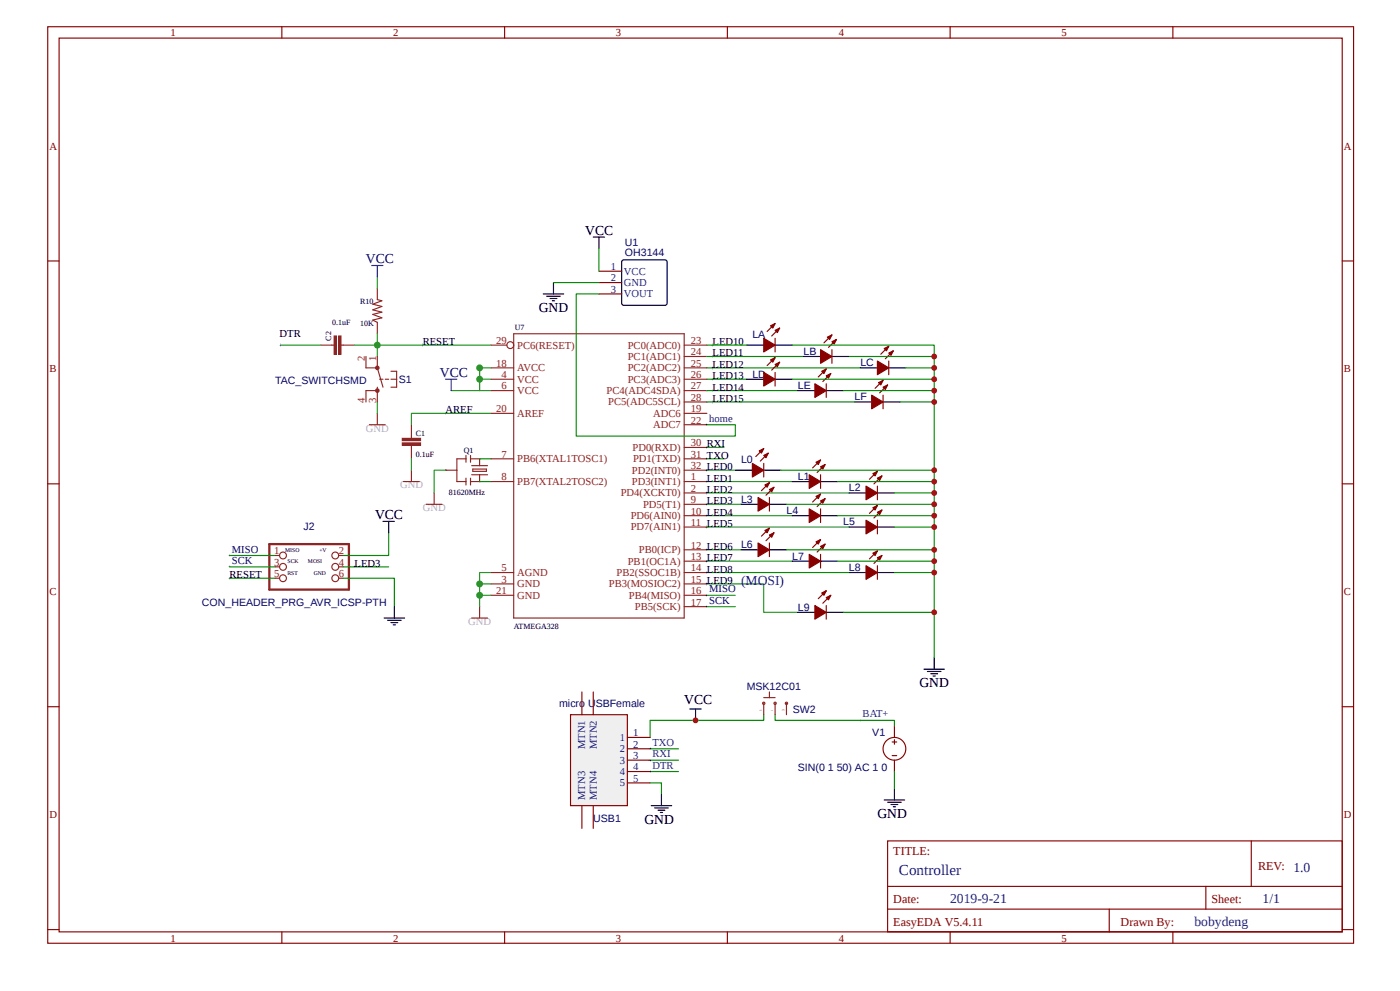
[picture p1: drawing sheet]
<svg xmlns="http://www.w3.org/2000/svg" width="297mm" height="210mm" viewBox="0 0 297 210" stroke-linecap="round" stroke-linejoin="round" font-family="sans-serif">
<g fill="none" stroke="#800" stroke-width=".24">
<path d="M10.1 5.7h276.7v194.1h-276.7zM12.5 8.1h271.9v189.3h-271.9zM59.7 5.7v2.4M106.9 5.7v2.4M154.1 5.7v2.4M201.3 5.7v2.4M248.5 5.7v2.4M10.1 55.3h2.4M284.4 55.3h2.4M10.1 102.5h2.4M284.4 102.5h2.4M10.1 149.7h2.4"/>
<path d="M284.4 149.7h2.4M188.1 178.1h96.3v19.3h-96.3zM265.2 178.1v9.6M10.1 196.9h2.4M59.7 197.4v2.4M106.9 197.4v2.4M154.1 197.4v2.4M188.1 187.7h96.3M188.1 192.6h96.3M201.3 197.4v2.4M235.1 192.6v4.8M248.5 197.4v2.4"/>
<path d="M255.5 187.7v4.9M284.4 196.9h2.4"/>
</g>
<path d="M80 61.1v2.4l.9 .2-1.9 .7 1.9 .5-1.9 .7 1.9 .5-1.9 .5 1.9 .7-1.9 .5 1 .5v2.4M78.3 90h3.3M80 87.5v2.5M87.2 92.4v.4M87.2 94.3v.5" fill="none" stroke="#8d2323" stroke-width=".24"/>
<path d="M85.3 92.8h3.8v.5h-3.8z" fill="#8d2323"/>
<path d="M85.3 92.8h3.8v.5h-3.8z" fill="none" stroke="#8d2323" stroke-width=".24"/>
<path d="M85.3 93.8h3.8v.5h-3.8z" fill="#8d2323"/>
<g fill="none" stroke="#8d2323" stroke-width=".24">
<path d="M70.3 73.1h.5M72.3 73.1h.4M104 77.9h4.9M104 73.1h3.4M108.9 70.7h36.1v60.2h-36.1zM145 77.9h4.8M145 75.5h4.8M145 73.1h4.8M85.3 93.8h3.8v.5h-3.8zM87.2 90v2.4M87.2 94.8v2.4M87.2 99.6v2.4"/>
<path d="M104 97.2h4.9M104 80.3h4.9M104 82.7h4.9M104 87.5h4.9M145 97.2h4.8M145 80.3h4.8M145 82.7h4.8M145 87.5h4.8M145 99.6h4.8M145 94.8h4.8M145 90h4.8M145 85.1h4.8"/>
<path d="M85.5 102h3.4M90.3 106.8h3.4M92 104.4v2.4M104 102h4.9M145 102h4.8M145 106.8h4.8M145 118.9h4.8M145 116.4h4.8M145 111.6h4.8M145 109.2h4.8M145 104.4h4.8M99.9 130.9h3.4"/>
<path d="M101.6 128.5v2.4M104 123.7h4.9M104 126.1h4.9M104 121.3h4.9M145 128.5h4.8M145 123.7h4.8M145 126.1h4.8M145 121.3h4.8"/>
<circle cx="108.1" cy="73.1" r=".72"/>
</g>
<path d="M70.8 71.2h.5v3.8h-.5z" fill="#8d2323"/>
<path d="M70.8 71.2h.5v3.8h-.5z" fill="none" stroke="#8d2323" stroke-width=".24"/>
<path d="M71.8 71.2h.5v3.8h-.5z" fill="#8d2323"/>
<g fill="none" stroke="#8d2323" stroke-width=".24">
<path d="M67.9 73.1h2.4M71.8 71.2h.5v3.8h-.5zM72.7 73.1h2.4M77.5 75.5v2.4h2.5M80 75.5v2.4M80 77.9l1.2 4.1M82.8 78.6h1.3v3.4h-1.3M80 82v3.1M80 82.7h-2.5v2.4M80.4 80.3h.8M81.6 80.3h.8M82.8 80.3h1.3"/>
<path d="M94.4 99.6h.1M94.4 99.6h2.4M98.7 97.2h-1.9v4.8h1.9M98.7 96.5v1.4M99.7 96.5v1.4M99.7 97.2h1.9M99.9 98.6h3.4M100.2 99.3h2.9v.5h-2.9zM101.6 97.2h.1M101.6 97.2v1.4M58.3 117.7h.9M71.8 117.7h.9"/>
<path d="M98.7 101.3v1.4M99.7 102h1.9M99.7 101.3v1.4M99.9 100.6h3.4M101.6 102h.1M101.6 100.6v1.4M58.3 120.1h.9M58.3 122.5h.9M71.8 120.1h.9M71.8 122.5h.9M161.8 147.8h2.5M161.8 149v2.4"/>
<path d="M163 146.6v1.2M164.3 149v2.4M166.7 149v2.4"/>
<circle cx="60" cy="117.7" r=".72"/>
<circle cx="71" cy="117.7" r=".72"/>
<circle cx="60" cy="122.5" r=".72"/>
<circle cx="60" cy="120.1" r=".72"/>
<circle cx="71" cy="122.5" r=".72"/>
<circle cx="71" cy="120.1" r=".72"/>
<circle cx="161.8" cy="149" r=".24"/>
<circle cx="164.2" cy="149" r=".24"/>
<circle cx="166.7" cy="149" r=".24"/>
</g>
<g fill="none" stroke="#238d23" stroke-width=".24">
<path d="M80 58.6v2.5M59.5 73.1h8.4M75.1 73.1h28.9M80 70.7v4.8M101.6 77.9v4.8h-6M101.6 77.9v2.4M101.6 77.9h2.4M80 85.1v2.4M87.2 97.2v2.4M94.4 99.6h-2.4v4.8M101.6 80.3v2.4h2.4M101.6 80.3h2.4"/>
<path d="M104 87.5h-16.8v2.5M149.8 99.6h6M149.8 97.2h3.6M149.8 94.8h3.6M149.8 118.9h18.1M149.8 116.4h7.2M149.8 102h18.1M149.8 104.4h30.1M149.8 106.8h7.2M149.8 109.2h18.1M149.8 111.6h30.1M101.6 123.7v4.8"/>
<path d="M101.6 123.7h2.4M101.6 126.1h2.4M104 121.3h-2.4v2.4M149.8 123.7h12v6h7.3M149.8 126.1h6M149.8 128.5h6"/>
</g>
<g fill="#000">
<path d="M59.5 72.9v.4zM59.2 73.1h.5z"/>
<path d="M89.6 72.9v.4zM89.4 73.1h.4z"/>
<path d="M151 72.9v.4zM150.8 73.1h.4z"/>
<path d="M151 75.3v.4zM150.8 75.5h.4z"/>
<path d="M151 77.7v.5zM150.8 77.9h.4z"/>
<path d="M94.4 87.3v.5zM94.2 87.5h.4z"/>
<path d="M149.8 94.5v.5zM149.6 94.8h.4z"/>
<path d="M149.8 96.9v.5zM149.6 97.2h.4z"/>
<path d="M149.8 99.3v.5zM149.6 99.6h.4z"/>
<path d="M151 80.1v.5zM150.8 80.3h.4z"/>
<path d="M151 82.5v.5zM150.8 82.7h.4z"/>
<path d="M151 84.9v.5zM150.8 85.1h.4z"/>
<path d="M48.6 117.4v.5zM48.4 117.7h.5z"/>
<path d="M48.6 119.8v.5zM48.4 120.1h.5z"/>
<path d="M75.1 119.8v.5zM74.9 120.1h.5z"/>
<path d="M149.8 101.8v.4zM149.6 102h.4z"/>
<path d="M149.8 104.2v.4zM149.6 104.4h.4z"/>
<path d="M149.8 106.6v.5zM149.6 106.8h.4z"/>
<path d="M149.8 109v.5zM149.6 109.2h.4z"/>
<path d="M149.8 111.4v.5zM149.6 111.6h.4z"/>
<path d="M149.8 116.2v.5zM149.6 116.4h.4z"/>
<path d="M149.8 118.6v.5zM149.6 118.9h.4z"/>
<path d="M48.6 122.2v.5zM48.4 122.5h.5z"/>
<path d="M149.8 125.8v.5zM149.6 126.1h.4z"/>
<path d="M149.8 128.2v.5zM149.6 128.5h.4z"/>
<path d="M149.8 121v.5zM149.6 121.3h.4z"/>
<path d="M149.8 123.4v.5zM149.6 123.7h.4z"/>
<path d="M182.3 152.3v.5zM182.1 152.6h.5z"/>
<path d="M137.8 163.2v.4zM137.5 163.4h.5z"/>
</g>
<g fill="none" stroke="#080" stroke-width=".24">
<path d="M149.8 77.9h32.5M149.8 75.5h20.5M149.8 73.1h8.4M101.6 97.2h2.4M149.8 82.7h19.3M149.8 85.1h31.3M149.8 80.3h8.4M48.6 117.7h9.7M82.4 112.8v4.9h-9.7M101.6 102h2.4M48.6 120.1h9.7M48.6 122.5h9.7"/>
<path d="M72.7 122.5h10.9v6M72.7 120.1h9.7M149.8 121.3h30.1M137.8 158.6h6M161.8 151.4v1.2h-24v3.6M164.3 151.4v1.2h25.2v1.2M137.8 165.8h2.4v2.4M137.8 163.4h6M137.8 161h6M189.5 163.4v3.6"/>
</g>
<g fill="none" stroke="#8d2323" stroke-width=".48">
<path d="M57.1 115.2h16.8v9.7h-16.8z"/>
<circle cx="80" cy="77.9" r=".24"/>
<circle cx="80" cy="82.7" r=".24"/>
</g>
<path d="M78.8 56.2h2.4M80 56.2v2.4M94.4 80.3h2.4M95.6 80.3v2.4" fill="none" stroke="#00f" stroke-width=".24"/>
<g fill="none" stroke="#000" stroke-width=".24">
<path d="M81.2 110.4h2.4M82.4 110.4v2.4M81.4 130.9h4.3M82.1 131.4h2.9M82.8 131.9h1.5M83.3 132.3h.5M83.6 128.5v2.4M146.2 150.2h2.4M147.4 150.2v2.4M138 170.6h4.3M138.7 171.1h2.9M139.4 171.6h1.5"/>
<path d="M139.9 172.1h.5M140.2 168.2v2.4M187.4 169.4h4.3M188.1 169.9h2.9M188.8 170.4h1.5M189.3 170.9h.5M189.5 167v2.4"/>
</g>
<g fill="none" stroke="#800" stroke-width=".24">
<path d="M189.1 157.1h.9M189.5 153.8v2.4M189.5 156.7v.9M189.1 160h.9M189.5 161v2.4"/>
<circle cx="189.5" cy="158.6" r="2.41"/>
</g>
<path d="M120.9 151.4h12v19.2h-12z" fill="#efefef"/>
<path d="M120.9 151.4h12v19.2h-12zM123.3 146.6v4.8M125.7 146.6v4.8M132.9 156.2h4.9M132.9 158.6h4.9M123.3 170.6v4.9M125.7 170.6v4.9M132.9 161h4.9M132.9 163.4h4.9M132.9 165.8h4.9" fill="none" stroke="#800" stroke-width=".24"/>
<g fill="#000">
<path d="M137.8 158.4v.4zM137.5 158.6h.5z"/>
<path d="M137.8 160.8v.4zM137.5 161h.5z"/>
</g>
<path d="M155.8 99.6h3.6M161.8 99.6h3.7" fill="none" stroke="#000" stroke-width=".24"/>
<path d="M159.4 98.1l2.4 1.5-2.4 1.4z" fill="#800"/>
<path d="M159.4 98.1l2.4 1.5-2.4 1.4zM161.8 95l-1.6 1.7M162.8 96l-1.7 1.7" fill="none" stroke="#800" stroke-width=".24"/>
<path d="M161.8 96.5l1-.5-.5 .9z" fill="#800"/>
<path d="M161.8 96.5l1-.5-.5 .9z" fill="none" stroke="#800" stroke-width=".24"/>
<path d="M160.9 95.5l.9-.5-.4 1z" fill="#800"/>
<path d="M160.9 95.5l.9-.5-.4 1zM161.8 98.1v2.9" fill="none" stroke="#800" stroke-width=".24"/>
<path d="M167.9 102h3.6M173.9 102h3.6" fill="none" stroke="#000" stroke-width=".24"/>
<path d="M171.5 100.6l2.4 1.4-2.4 1.4z" fill="#800"/>
<path d="M173.9 97.4l-1.7 1.7M174.8 98.4l-1.6 1.7M171.5 100.6l2.4 1.4-2.4 1.4z" fill="none" stroke="#800" stroke-width=".24"/>
<path d="M173.9 98.9l.9-.5-.4 .9z" fill="#800"/>
<path d="M173.9 98.9l.9-.5-.4 .9z" fill="none" stroke="#800" stroke-width=".24"/>
<path d="M172.9 97.9l1-.5-.5 1z" fill="#800"/>
<path d="M172.9 97.9l1-.5-.5 1zM173.9 100.6v2.8" fill="none" stroke="#800" stroke-width=".24"/>
<path d="M179.9 104.4h3.6M185.9 104.4h3.6" fill="none" stroke="#000" stroke-width=".24"/>
<path d="M183.5 103l2.4 1.4-2.4 1.4z" fill="#800"/>
<path d="M185.9 99.8l-1.7 1.7M183.5 103l2.4 1.4-2.4 1.4zM186.9 100.8l-1.7 1.7" fill="none" stroke="#800" stroke-width=".24"/>
<path d="M185.9 101.3l1-.5-.5 1z" fill="#800"/>
<path d="M185.9 101.3l1-.5-.5 1z" fill="none" stroke="#800" stroke-width=".24"/>
<path d="M185 100.3l.9-.5-.5 1z" fill="#800"/>
<path d="M185 100.3l.9-.5-.5 1zM185.9 103v2.8" fill="none" stroke="#800" stroke-width=".24"/>
<path d="M157 106.8h3.6M163 106.8h3.7" fill="none" stroke="#000" stroke-width=".24"/>
<path d="M160.6 105.4l2.4 1.4-2.4 1.5z" fill="#800"/>
<path d="M160.6 105.4l2.4 1.4-2.4 1.5zM163 102.2l-1.6 1.7M164 103.2l-1.7 1.7" fill="none" stroke="#800" stroke-width=".24"/>
<path d="M163 103.7l1-.5-.5 1z" fill="#800"/>
<path d="M163 103.7l1-.5-.5 1z" fill="none" stroke="#800" stroke-width=".24"/>
<path d="M162.1 102.7l.9-.5-.4 1z" fill="#800"/>
<path d="M162.1 102.7l.9-.5-.4 1zM163 105.4v2.9" fill="none" stroke="#800" stroke-width=".24"/>
<path d="M167.9 109.2h3.6M173.9 109.2h3.6" fill="none" stroke="#000" stroke-width=".24"/>
<path d="M171.5 107.8l2.4 1.4-2.4 1.5z" fill="#800"/>
<path d="M171.5 107.8l2.4 1.4-2.4 1.5zM173.9 104.6l-1.7 1.7M174.8 105.6l-1.6 1.7" fill="none" stroke="#800" stroke-width=".24"/>
<path d="M173.9 106.1l.9-.5-.4 1z" fill="#800"/>
<path d="M173.9 106.1l.9-.5-.4 1z" fill="none" stroke="#800" stroke-width=".24"/>
<path d="M172.9 105.1l1-.5-.5 1z" fill="#800"/>
<path d="M172.9 105.1l1-.5-.5 1zM173.9 107.8v2.9" fill="none" stroke="#800" stroke-width=".24"/>
<path d="M179.9 111.6h3.6M185.9 111.6h3.6" fill="none" stroke="#000" stroke-width=".24"/>
<path d="M183.5 110.2l2.4 1.4-2.4 1.5z" fill="#800"/>
<path d="M183.5 110.2l2.4 1.4-2.4 1.5zM185.9 107.1l-1.7 1.6M186.9 108l-1.7 1.7" fill="none" stroke="#800" stroke-width=".24"/>
<path d="M185.9 108.5l1-.5-.5 1z" fill="#800"/>
<path d="M185.9 108.5l1-.5-.5 1z" fill="none" stroke="#800" stroke-width=".24"/>
<path d="M185 107.5l.9-.4-.5 .9z" fill="#800"/>
<path d="M185 107.5l.9-.4-.5 .9zM185.9 110.2v2.9" fill="none" stroke="#800" stroke-width=".24"/>
<path d="M157 116.4h3.6M163 116.4h3.7" fill="none" stroke="#000" stroke-width=".24"/>
<path d="M160.6 115l2.4 1.4-2.4 1.5z" fill="#800"/>
<path d="M160.6 115l2.4 1.4-2.4 1.5zM163 111.9l-1.6 1.7M164 112.8l-1.7 1.7" fill="none" stroke="#800" stroke-width=".24"/>
<path d="M163 113.3l1-.5-.5 1z" fill="#800"/>
<path d="M163 113.3l1-.5-.5 1z" fill="none" stroke="#800" stroke-width=".24"/>
<path d="M162.1 112.4l.9-.5-.4 .9z" fill="#800"/>
<path d="M162.1 112.4l.9-.5-.4 .9zM163 115v2.9" fill="none" stroke="#800" stroke-width=".24"/>
<path d="M167.9 118.9h3.6M173.9 118.9h3.6" fill="none" stroke="#000" stroke-width=".24"/>
<path d="M171.5 117.4l2.4 1.5-2.4 1.4z" fill="#800"/>
<path d="M171.5 117.4l2.4 1.5-2.4 1.4zM173.9 114.3l-1.7 1.7M174.8 115.2l-1.6 1.7" fill="none" stroke="#800" stroke-width=".24"/>
<path d="M173.9 115.7l.9-.5-.4 1z" fill="#800"/>
<path d="M173.9 115.7l.9-.5-.4 1z" fill="none" stroke="#800" stroke-width=".24"/>
<path d="M172.9 114.8l1-.5-.5 .9z" fill="#800"/>
<path d="M172.9 114.8l1-.5-.5 .9zM173.9 117.4v2.9" fill="none" stroke="#800" stroke-width=".24"/>
<path d="M179.9 121.3h3.6M185.9 121.3h3.6" fill="none" stroke="#000" stroke-width=".24"/>
<path d="M183.5 119.8l2.4 1.5-2.4 1.4z" fill="#800"/>
<path d="M183.5 119.8l2.4 1.5-2.4 1.4zM185.9 116.7l-1.7 1.7M186.9 117.7l-1.7 1.6" fill="none" stroke="#800" stroke-width=".24"/>
<path d="M185.9 118.1l1-.4-.5 .9z" fill="#800"/>
<path d="M185.9 118.1l1-.4-.5 .9z" fill="none" stroke="#800" stroke-width=".24"/>
<path d="M185 117.2l.9-.5-.5 1z" fill="#800"/>
<path d="M185 117.2l.9-.5-.5 1zM185.9 119.8v2.9" fill="none" stroke="#800" stroke-width=".24"/>
<path d="M169.1 129.7h3.6M175.1 129.7h3.6" fill="none" stroke="#000" stroke-width=".24"/>
<path d="M172.7 128.2l2.4 1.5-2.4 1.4z" fill="#800"/>
<path d="M172.7 128.2l2.4 1.5-2.4 1.4zM175.1 125.1l-1.7 1.7M176.1 126.1l-1.7 1.7" fill="none" stroke="#800" stroke-width=".24"/>
<path d="M175.1 126.6l1-.5-.5 .9z" fill="#800"/>
<path d="M175.1 126.6l1-.5-.5 .9z" fill="none" stroke="#800" stroke-width=".24"/>
<path d="M174.1 125.6l1-.5-.5 1z" fill="#800"/>
<path d="M174.1 125.6l1-.5-.5 1zM175.1 128.2v2.9" fill="none" stroke="#800" stroke-width=".24"/>
<path d="M158.2 73.1h3.6M164.3 73.1h3.6" fill="none" stroke="#000" stroke-width=".24"/>
<path d="M161.8 71.7l2.5 1.4-2.5 1.4z" fill="#800"/>
<path d="M161.8 71.7l2.5 1.4-2.5 1.4zM164.3 68.5l-1.7 1.7M165.2 69.5l-1.7 1.7" fill="none" stroke="#800" stroke-width=".24"/>
<path d="M164.3 70l.9-.5-.5 .9z" fill="#800"/>
<path d="M164.3 70l.9-.5-.5 .9z" fill="none" stroke="#800" stroke-width=".24"/>
<path d="M163.3 69l1-.5-.5 1z" fill="#800"/>
<path d="M163.3 69l1-.5-.5 1zM164.3 71.7v2.8" fill="none" stroke="#800" stroke-width=".24"/>
<path d="M170.3 75.5h3.6M176.3 75.5h3.6" fill="none" stroke="#000" stroke-width=".24"/>
<path d="M173.9 74.1l2.4 1.4-2.4 1.4z" fill="#800"/>
<path d="M173.9 74.1l2.4 1.4-2.4 1.4zM176.3 70.9l-1.7 1.7M177.3 71.9l-1.7 1.7" fill="none" stroke="#800" stroke-width=".24"/>
<path d="M176.3 72.4l1-.5-.5 1z" fill="#800"/>
<path d="M176.3 72.4l1-.5-.5 1z" fill="none" stroke="#800" stroke-width=".24"/>
<path d="M175.3 71.4l1-.5-.5 1z" fill="#800"/>
<path d="M175.3 71.4l1-.5-.5 1zM176.3 74.1v2.8" fill="none" stroke="#800" stroke-width=".24"/>
<path d="M182.3 77.9h3.6M188.3 77.9h3.6" fill="none" stroke="#000" stroke-width=".24"/>
<path d="M185.9 76.5l2.4 1.4-2.4 1.5z" fill="#800"/>
<path d="M185.9 76.5l2.4 1.4-2.4 1.5zM188.3 73.3l-1.7 1.7M189.3 74.3l-1.7 1.7" fill="none" stroke="#800" stroke-width=".24"/>
<path d="M188.3 74.8l1-.5-.5 1z" fill="#800"/>
<path d="M188.3 74.8l1-.5-.5 1z" fill="none" stroke="#800" stroke-width=".24"/>
<path d="M187.4 73.8l.9-.5-.4 1z" fill="#800"/>
<path d="M187.4 73.8l.9-.5-.4 1zM188.3 76.5v2.9" fill="none" stroke="#800" stroke-width=".24"/>
<path d="M158.2 80.3h3.6M164.3 80.3h3.6" fill="none" stroke="#000" stroke-width=".24"/>
<path d="M161.8 78.9l2.5 1.4-2.5 1.5z" fill="#800"/>
<path d="M161.8 78.9l2.5 1.4-2.5 1.5zM164.3 75.7l-1.7 1.7M165.2 76.7l-1.7 1.7" fill="none" stroke="#800" stroke-width=".24"/>
<path d="M164.3 77.2l.9-.5-.5 1z" fill="#800"/>
<path d="M164.3 77.2l.9-.5-.5 1z" fill="none" stroke="#800" stroke-width=".24"/>
<path d="M163.3 76.2l1-.5-.5 1z" fill="#800"/>
<path d="M163.3 76.2l1-.5-.5 1zM164.3 78.9v2.9" fill="none" stroke="#800" stroke-width=".24"/>
<path d="M169.1 82.7h3.6M175.1 82.7h3.6" fill="none" stroke="#000" stroke-width=".24"/>
<path d="M172.7 81.3l2.4 1.4-2.4 1.5z" fill="#800"/>
<path d="M175.1 78.2l-1.7 1.6M176.1 79.1l-1.7 1.7M172.7 81.3l2.4 1.4-2.4 1.5z" fill="none" stroke="#800" stroke-width=".24"/>
<path d="M175.1 79.6l1-.5-.5 1z" fill="#800"/>
<path d="M175.1 79.6l1-.5-.5 1z" fill="none" stroke="#800" stroke-width=".24"/>
<path d="M174.1 78.6l1-.4-.5 .9z" fill="#800"/>
<path d="M174.1 78.6l1-.4-.5 .9zM175.1 81.3v2.9" fill="none" stroke="#800" stroke-width=".24"/>
<path d="M181.1 85.1h3.6M187.1 85.1h3.6" fill="none" stroke="#000" stroke-width=".24"/>
<path d="M184.7 83.7l2.4 1.4-2.4 1.5z" fill="#800"/>
<path d="M184.7 83.7l2.4 1.4-2.4 1.5zM187.1 80.6l-1.7 1.6M188.1 81.5l-1.7 1.7" fill="none" stroke="#800" stroke-width=".24"/>
<path d="M187.1 82l1-.5-.5 1z" fill="#800"/>
<path d="M187.1 82l1-.5-.5 1z" fill="none" stroke="#800" stroke-width=".24"/>
<path d="M186.2 81l.9-.4-.5 .9z" fill="#800"/>
<path d="M126.9 57.4h4.8M126.9 59.8h4.8M126.9 62.3h4.8M186.2 81l.9-.4-.5 .9zM187.1 83.7v2.9" fill="none" stroke="#800" stroke-width=".24"/>
<g fill="none" stroke="#080" stroke-width=".24">
<path d="M117.3 59.8h9.6M126.9 52.6v4.8M126.9 62.3h-4.8v30.1h33.7v-2.4h-6M167.9 73.1h30.1v66.2M179.9 75.5h18.1M191.9 77.9h6.1M165.5 99.6h32.5M167.9 80.3h30.1M178.7 82.7h19.3M190.7 85.1h7.3M166.7 106.8h31.3M166.7 116.4h31.3"/>
<path d="M177.5 102h20.5M177.5 109.2h20.5M177.5 118.9h20.5M189.5 104.4h8.5M189.5 111.6h8.5M178.7 129.7h19.3M189.5 121.3h8.5"/>
</g>
<g fill="none" stroke="#000" stroke-width=".24">
<path d="M117.3 59.8v2.5M125.7 50.2h2.4M126.9 50.2v2.4M131.9 55.2l.3-.2h8.7l.3 .2 .2 .3v8.7l-.2 .3-.3 .2h-8.7l-.3-.2-.2-.3v-8.7zM115.1 62.3h4.4M115.8 62.7h2.9M116.6 63.2h1.4M117 63.7h.5M198 139.3v2.4M195.8 141.7h4.3M196.5 142.2h2.9M197.2 142.7h1.5"/>
<path d="M197.7 143.2h.5"/>
</g>
<path d="M149.8 89.7v.5zM149.6 90h.4z" fill="#000"/>
<g fill="#c00">
<circle cx="198" cy="129.7" r=".6"/>
<circle cx="198" cy="118.9" r=".6"/>
<circle cx="198" cy="111.6" r=".6"/>
<circle cx="198" cy="106.8" r=".6"/>
<circle cx="198" cy="102" r=".6"/>
<circle cx="198" cy="85.1" r=".6"/>
<circle cx="198" cy="80.3" r=".6"/>
<circle cx="198" cy="75.5" r=".6"/>
<circle cx="147.4" cy="152.6" r=".6"/>
</g>
<g fill="#238d23">
<circle cx="101.6" cy="126.1" r=".72"/>
<circle cx="101.6" cy="123.7" r=".72"/>
<circle cx="80" cy="73.1" r=".72"/>
<circle cx="101.6" cy="80.3" r=".72"/>
<circle cx="101.6" cy="77.9" r=".72"/>
</g>
<g fill="#c00">
<circle cx="198" cy="77.9" r=".6"/>
<circle cx="198" cy="82.7" r=".6"/>
<circle cx="198" cy="99.6" r=".6"/>
<circle cx="198" cy="104.4" r=".6"/>
<circle cx="198" cy="109.2" r=".6"/>
<circle cx="198" cy="116.4" r=".6"/>
<circle cx="198" cy="121.3" r=".6"/>
</g>
<text font-size="3.2" fill="#00f" x="190.5" y="185.3">Controller</text>
<g font-size="2.9">
<text x="124" y="49.7">VCC</text>
<text x="114.2" y="66.1">GND</text>
<text x="79.5" y="109.9">VCC</text>
<text x="145" y="149.1">VCC</text>
<text x="194.8" y="145.6">GND</text>
<text x="185.9" y="173.2">GND</text>
<text x="136.6" y="174.4">GND</text>
</g>
<g font-size="2.9" fill="#000080">
<text x="77.5" y="55.8">VCC</text>
<text x="93.2" y="79.8">VCC</text>
</g>
<g font-size="2.9" fill="#00f">
<text x="157" y="123.9">(MOSI)</text>
<text x="201.3" y="191.3">2019-9-21</text>
<text x="267.6" y="191.3">1/1</text>
<text x="253.1" y="196.2">bobydeng</text>
</g>
<g font-size="2.8">
<text x="9.3" y="7.8">10/31/2019</text>
<text x="157.1" y="7.8">ledpov</text>
</g>
<g font-size="2.6" fill="#800">
<text x="189.3" y="181">TITLE:</text>
<text x="266.6" y="184.4">REV: 1.0</text>
<text x="189.3" y="191.3">Date:</text>
<text x="256.7" y="191.3">Sheet:</text>
<text x="189.3" y="196.2">EasyEDA V5.4.11</text>
<text x="237.5" y="196.2">Drawn By:</text>
</g>
<g font-size="2.2" fill="#800">
<text x="36.1" y="7.7">1</text>
<text x="83.3" y="7.7">2</text>
<text x="130.5" y="7.7">3</text>
<text x="177.7" y="7.7">4</text>
<text x="224.9" y="7.7">5</text>
<text x="10.5" y="31.7">A</text>
<text x="284.8" y="31.7">A</text>
<text x="10.5" y="78.9">B</text>
<text x="284.8" y="78.9">B</text>
<text x="10.5" y="126.1">C</text>
<text x="284.8" y="126.1">C</text>
<text x="10.5" y="173.3">D</text>
<text x="284.8" y="173.3">D</text>
<text x="36.1" y="199.4">1</text>
<text x="83.3" y="199.4">2</text>
<text x="130.5" y="199.4">3</text>
<text x="177.7" y="199.4">4</text>
<text x="224.9" y="199.4">5</text>
</g>
<g font-size="2.2" fill="#000080">
<text x="132.4" y="52.1">U1</text>
<text x="132.4" y="54.3">OH3144</text>
<text x="159.4" y="71.5">LA</text>
<text x="170.3" y="75.2">LB</text>
<text x="182.3" y="77.6">LC</text>
<text x="58.3" y="81.4">TAC_SWITCHSMD</text>
<text x="84.5" y="81.1">S1</text>
<text x="159.4" y="80">LD</text>
<text x="169.1" y="82.4">LE</text>
<text x="181.1" y="84.8">LF</text>
<text x="157" y="98">L0</text>
<text x="169.1" y="101.6">L1</text>
<text x="157" y="106.5">L3</text>
<text x="179.9" y="104.1">L2</text>
<text x="64.3" y="112.3">J2</text>
<text x="166.7" y="108.9">L4</text>
<text x="178.7" y="111.3">L5</text>
<text x="49.1" y="117">MISO</text>
<text x="49.1" y="119.5">SCK</text>
<text x="157" y="116.1">L6</text>
<text x="167.9" y="118.5">L7</text>
<text x="150.3" y="125.5">MISO</text>
<text x="179.9" y="120.9">L8</text>
<text x="42.8" y="128.4">CON_HEADER_PRG_AVR_ICSP-PTH</text>
<text x="150.3" y="127.9">SCK</text>
<text x="169.1" y="129.3">L9</text>
<text x="118.5" y="149.8">micro U</text>
<text x="126.2" y="149.8">SBFemale</text>
<text x="158.2" y="146.2">MSK12C01</text>
<text x="168" y="151">SW2</text>
<text x="184.8" y="155.8">V1</text>
<text x="169.1" y="163.3">SIN(0</text>
<text x="175.4" y="163.3">1</text>
<text x="177.3" y="163.3">50) AC 1</text>
<text x="186.8" y="163.3">0</text>
<text x="125.7" y="174.1">USB1</text>
</g>
<g font-size="2.2" fill="#00f">
<text x="129.4" y="57.2">1</text>
<text x="129.4" y="59.6">2</text>
<text x="132.2" y="58.2">VCC</text>
<text x="129.4" y="62">3</text>
<text x="132.2" y="60.6">GND</text>
<text x="132.2" y="63">VOUT</text>
<text x="150.3" y="89.4">home</text>
<text x="134.1" y="155.9">1</text>
<text x="182.8" y="152">BAT+</text>
<text x="124" y="158.7" transform="rotate(-90 124 158.7)">MTN1</text>
<text x="126.4" y="158.7" transform="rotate(-90 126.4 158.7)">MTN2</text>
<text x="131.3" y="156.9">1</text>
<text x="131.3" y="159.3">2</text>
<text x="131.3" y="161.7">3</text>
<text x="134.1" y="158.4">2</text>
<text x="134.1" y="160.8">3</text>
<text x="138.2" y="160.4">RXI</text>
<text x="138.2" y="158">TXO</text>
<text x="131.3" y="164.1">4</text>
<text x="131.3" y="166.5">5</text>
<text x="134.1" y="163.2">4</text>
<text x="134.1" y="165.6">5</text>
<text x="138.2" y="162.8">DTR</text>
<text x="124" y="169.4" transform="rotate(-90 124 169.4)">MTN3</text>
<text x="126.4" y="169.4" transform="rotate(-90 126.4 169.4)">MTN4</text>
</g>
<g font-size="2.2">
<text x="59.2" y="71.4">DTR</text>
<text x="89.6" y="73.1">RESET</text>
<text x="151" y="73.1">LED10</text>
<text x="151" y="75.5">LED11</text>
<text x="151" y="77.9">LED12</text>
<text x="151" y="80.3">LED13</text>
<text x="151" y="82.7">LED14</text>
<text x="94.4" y="87.5">AREF</text>
<text x="151" y="85.1">LED15</text>
<text x="149.8" y="102">LED1</text>
<text x="149.8" y="104.4">LED2</text>
<text x="149.8" y="106.8">LED3</text>
<text x="48.6" y="122.5">RESET</text>
<text x="75.1" y="120.1">LED3</text>
</g>
<g font-size="2.2" fill="#8d2323">
<text x="77.3" y="76.5" transform="rotate(-90 77.3 76.5)">2</text>
<text x="79.7" y="76.5" transform="rotate(-90 79.7 76.5)">1</text>
<text x="105.2" y="77.7">18</text>
<text x="105.2" y="72.9">29</text>
<text x="109.6" y="73.8">PC6(RESET)</text>
<text x="133" y="76.2">PC1(ADC1)</text>
<text x="133" y="73.8">PC0(ADC0)</text>
<text x="146.4" y="77.7">25</text>
<text x="146.4" y="75.3">24</text>
<text x="146.4" y="72.9">23</text>
<text x="106.3" y="80.1">4</text>
<text x="106.3" y="82.5">6</text>
<text x="109.6" y="81">VCC</text>
<text x="109.6" y="83.5">VCC</text>
<text x="109.6" y="78.6">AVCC</text>
<text x="128.5" y="83.5">PC4(ADC4SDA)</text>
<text x="133" y="81">PC3(ADC3)</text>
<text x="133" y="78.6">PC2(ADC2)</text>
<text x="146.4" y="82.5">27</text>
<text x="146.4" y="80.1">26</text>
<text x="77.3" y="85.3" transform="rotate(-90 77.3 85.3)">4</text>
<text x="79.7" y="85.3" transform="rotate(-90 79.7 85.3)">3</text>
<text x="105.2" y="87.3">20</text>
<text x="109.6" y="88.3">AREF</text>
<text x="128.9" y="85.9">PC5(ADC5SCL)</text>
<text x="138.4" y="88.3">ADC6</text>
<text x="146.4" y="89.7">22</text>
<text x="146.4" y="87.3">19</text>
<text x="146.4" y="84.9">28</text>
<text x="134" y="95.5">PD0(RXD)</text>
<text x="138.4" y="90.7">ADC7</text>
<text x="146.4" y="94.5">30 RXI</text>
<text x="106.3" y="101.8">8</text>
<text x="106.3" y="96.9">7</text>
<text x="109.6" y="97.9">PB6(XTAL1TOSC1)</text>
<text x="133.9" y="100.3">PD2(INT0)</text>
<text x="134.2" y="97.9">PD1(TXD)</text>
<text x="146.4" y="101.8">1</text>
<text x="146.4" y="99.3">32 LED0</text>
<text x="146.4" y="96.9">31 TXO</text>
<text x="109.6" y="102.7">PB7(XTAL2TOSC2)</text>
<text x="131.5" y="105.1">PD4(XCKT0)</text>
<text x="133.9" y="102.7">PD3(INT1)</text>
<text x="136.3" y="107.5">PD5(T1)</text>
<text x="146.4" y="106.6">9</text>
<text x="146.4" y="104.2">2</text>
<text x="133.7" y="112.4">PD7(AIN1)</text>
<text x="133.7" y="109.9">PD6(AIN0)</text>
<text x="146.4" y="111.4">11 LED5</text>
<text x="146.4" y="109">10 LED4</text>
<text x="58.1" y="117.4">1</text>
<text x="58.1" y="119.8">3</text>
<text x="71.8" y="117.4">2</text>
<text x="71.8" y="119.8">4</text>
<text x="133" y="119.6">PB1(OC1A)</text>
<text x="135.4" y="117.2">PB0(ICP)</text>
<text x="146.4" y="118.6">13 LED7</text>
<text x="146.4" y="116.2">12 LED6</text>
<text x="58.1" y="122.2">5</text>
<text x="71.8" y="122.2">6</text>
<text x="105.2" y="125.8">21</text>
<text x="106.3" y="123.4">3</text>
<text x="106.3" y="121">5</text>
<text x="109.6" y="124.4">GND</text>
<text x="109.6" y="122">AGND</text>
<text x="129" y="124.4">PB3(MOSIOC2)</text>
<text x="130.7" y="122">PB2(SSOC1B)</text>
<text x="146.4" y="125.8">16</text>
<text x="146.4" y="123.4">15 LED9</text>
<text x="146.4" y="121">14 LED8</text>
<text x="109.6" y="126.8">GND</text>
<text x="133.3" y="126.8">PB4(MISO)</text>
<text x="134.5" y="129.2">PB5(SCK)</text>
<text x="146.4" y="128.2">17</text>
</g>
<g font-size="2.2" fill="#b4b4b4">
<text x="77.5" y="91.4">GND</text>
<text x="84.8" y="103.4">GND</text>
<text x="89.6" y="108.3">GND</text>
<text x="99.2" y="132.3">GND</text>
</g>
<g font-size="1.7">
<text x="76.3" y="64.4">R10</text>
<text x="70.4" y="68.8">0.1uF</text>
<text x="76.3" y="69">10K</text>
<text x="109.1" y="70">U7</text>
<text x="70.2" y="72.1" transform="rotate(-90 70.2 72.1)">C2</text>
<text x="88.1" y="92.2">C1</text>
<text x="98.3" y="96">Q1</text>
<text x="88.1" y="96.8">0.1uF</text>
<text x="95.1" y="104.9">81620MHz</text>
<text x="108.9" y="133.3">ATMEGA328</text>
</g>
<g font-size="1.2">
<text x="60.4" y="116.9">MISO</text>
<text x="60.9" y="119.3">SCK</text>
<text x="65.3" y="119.3">MOSI</text>
<text x="67.7" y="116.9">+V</text>
<text x="60.9" y="121.7">RST</text>
<text x="66.5" y="121.7">GND</text>
</g>
<g font-size=".7" fill="#8d2323">
<text x="161.4" y="150.5" transform="rotate(-90 161.4 150.5)">1</text>
<text x="166.2" y="150.5" transform="rotate(-90 166.2 150.5)">3</text>
</g>
<text font-size=".5" fill="#8d2323" x="163.7" y="150.6" transform="rotate(-90 163.7 150.6)">2</text>
</svg>
